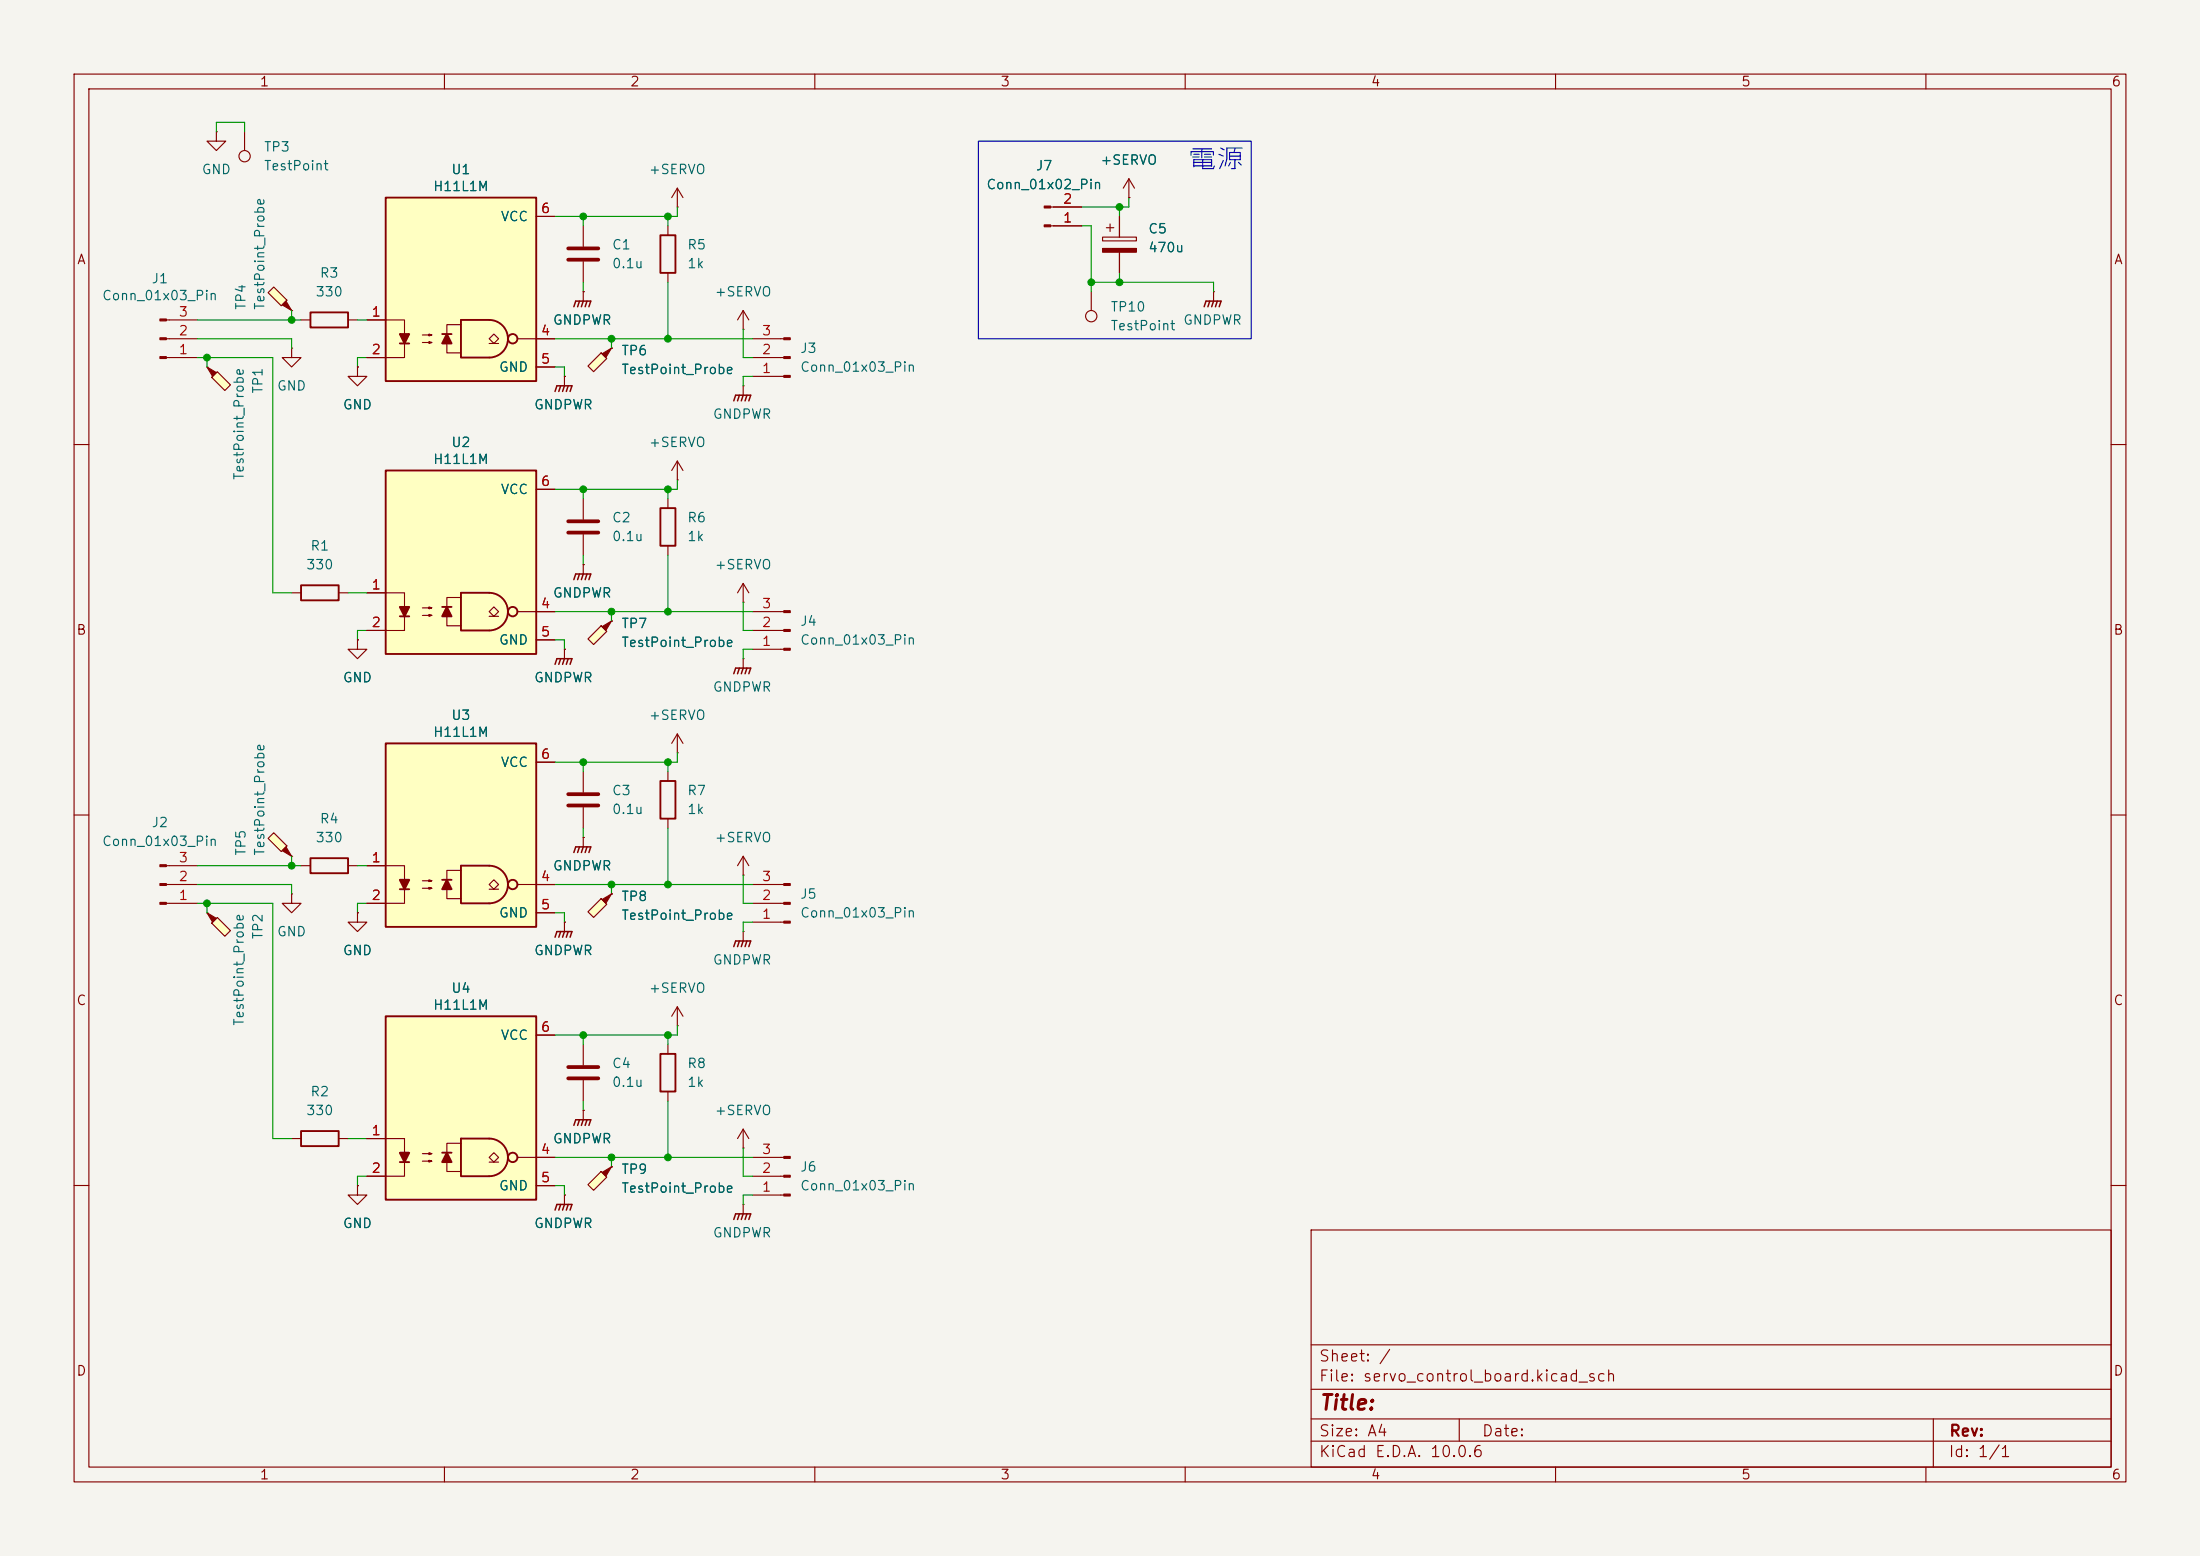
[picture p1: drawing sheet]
<svg xmlns="http://www.w3.org/2000/svg" width="297mm" height="210mm" viewBox="0 0 297 210" stroke-linecap="round" stroke-linejoin="round" font-family="sans-serif">
<path d="M0 0h297v210h-297z" fill="#f5f4ef" stroke="#f5f4ef" stroke-width=".14"/>
<g fill="none" stroke="#840000" stroke-width=".15">
<path d="M10 10h277v190h-277zM12 12h273v186h-273zM60 10v2M110 10v2M160 10v2M210 10v2M260 10v2M78.7 39.4h.1M78.7 39.4v1.2M76.2 50.8h.1M76.2 50.8v1.3M10 60h2"/>
<path d="M285 60h2M10 110h2M285 110h2M10 160h2M177 166h108v32h-108zM285 160h2M60 198v2M110 198v2M160 198v2M177 194.5h108M177 191.5h108M177 187.5h108"/>
<path d="M177 181.5h108M197 191.5v3M210 198v2M260 198v2M261 191.5v6.5"/>
</g>
<path d="M74.9 52.8l.3-.7h2l-.2 .7M75.7 52.1l-.3 .7M76.2 52.1l-.3 .7M76.7 52.1l-.2 .7M77.5 41.4l.2-.8h2.1l-.3 .8M78.2 40.6l-.2 .8M78.7 40.6l-.2 .8M79.2 40.6l-.2 .8" fill="none" stroke="#840000" stroke-width=".2"/>
<path d="M81.2 47.6l.7 .8-1.8 1.8-.7-.8z" fill="#ffffc2"/>
<g fill="#840000" stroke="#840000" stroke-width=".15">
<path d="M81.3 47.8l1.2-.8-.7 1.3z"/>
<path d="M105.8 87.5h.9v.3h-.9z"/>
<path d="M105.8 85h.9v.2h-.9z"/>
<path d="M105.8 82.4h.9v.3h-.9z"/>
<path d="M105.8 50.7h.9v.2h-.9z"/>
<path d="M105.8 48.1h.9v.3h-.9z"/>
<path d="M105.8 45.6h.9v.2h-.9z"/>
</g>
<g fill="none" stroke="#840000" stroke-width=".15">
<path d="M78.7 30.5v2.8M78.7 35.3v2.8M90.2 30.5v1.3M90.2 36.8v1.3M81.2 47.6l.7 .8-1.8 1.8-.7-.8zM82.5 47h.1M100.3 44.5h.1M100.3 52.1h.1M100.3 41.9v2.6M100.3 52.1v1.2M100.3 41.9l-.7 1.3M100.3 41.9l.8 1.3"/>
<path d="M101.6 50.8h4.2M101.6 48.3h4.2M101.6 45.7h4.2M90.2 67.3v1.3M90.2 73.7v1.2M91.4 64.8h.1M91.4 62.2l-.7 1.3M91.4 62.2l.8 1.3M91.4 62.2v2.6M100.3 78.7v2.6M100.3 78.7l-.7 1.3M100.3 78.7l.8 1.3"/>
<path d="M76.2 87.6h.1M76.2 87.6v1.3M100.3 88.9h.1M100.3 81.3h.1M100.3 88.9v1.3M101.6 87.6h4.2M101.6 85.1h4.2M101.6 82.6h4.2M39.4 120.7v1.2h1.2l-1.2 1.3-1.3-1.3h1.3M39.4 120.7h.1M48.3 123.2v1.3h1.2l-1.2 1.2-1.3-1.2h1.3M48.3 123.2h.1"/>
<path d="M39.4 153.7h1.2M45.7 153.7h1.3"/>
</g>
<path d="M99.1 54.1l.2-.8h2l-.2 .8M99.8 53.3l-.2 .8M100.3 53.3l-.2 .8M100.8 53.3l-.2 .8M74.9 89.7l.3-.8h2l-.2 .8M75.7 88.9l-.3 .8M76.2 88.9l-.3 .8M76.7 88.9l-.2 .8M99.1 90.9l.2-.7h2l-.2 .7M99.8 90.2l-.2 .7M100.3 90.2l-.2 .7M100.8 90.2l-.2 .7" fill="none" stroke="#840000" stroke-width=".2"/>
<path d="M89.2 31.8h2v5h-2zM89.2 68.6h2v5.1h-2zM40.6 152.7h5.1v2h-5.1z" fill="none" stroke="#840000" stroke-width=".25"/>
<path d="M76.7 35.1h4.1M76.7 33.5h4.1" fill="none" stroke="#840000" stroke-width=".51"/>
<path d="M28.6 124.6l.7-.8 1.8 1.8-.7 .8z" fill="#ffffc2"/>
<path d="M27.9 123.2l1.3 .8-.5 .5z" fill="#840000" stroke="#840000" stroke-width=".15"/>
<path d="M27.9 123.2h.1M28.6 124.6l.7-.8 1.8 1.8-.7 .8zM48.3 160v1.3h1.2l-1.2 1.3-1.3-1.3h1.3M48.3 160h.1" fill="none" stroke="#840000" stroke-width=".15"/>
<path d="M52.1 137.2h20.3v24.7h-20.3z" fill="#ffffc2"/>
<g fill="none" stroke="#840000" stroke-width=".25">
<path d="M41.9 42.2h5.1v2h-5.1zM52.1 137.2h20.3v24.7h-20.3zM54 156.8h1.2M59.7 155.6h1.3M62.2 153.7h3.8a2.54 2.54 0 0 1 2.6 2.5 2.54 2.54 0 0 1-2.6 2.6h-3.8z"/>
<circle cx="69.2" cy="156.2" r=".63"/>
</g>
<g fill="none" stroke="#840000" stroke-width=".15">
<path d="M29.2 17.8v1.3h1.3l-1.3 1.2-1.3-1.2h1.3M29.2 17.8h.1M40.6 43.2h1.3M47 43.2h1.3M78.7 113h.1M78.7 113v1.3M101.6 119.4h4.2M72.4 139.7h2.5M76.2 124.5h.1M76.2 124.5v1.2M101.6 124.5h4.2M101.6 121.9h4.2"/>
<path d="M49.5 153.7h5.1v5.1h-5.1M57 155.7h1.3l-.4 .1v-.2l.4 .1M57 156.7h1.3l-.4 .1v-.2l.4 .1M62.2 154.3h-1.9v3.8h1.9M66 156.2l.7-.6 .6 .6-.6 .6zM66 156.8h1.3M69.8 156.2h5.1M78.7 149.9h.1M78.7 141v2.8M78.7 145.8v2.8M78.7 149.9v1.2M72.4 160h2.5"/>
<path d="M76.2 161.3h.1M76.2 161.3v1.3"/>
</g>
<g fill="#840000" stroke="#840000" stroke-width=".25">
<path d="M54 155.6h1.2l-.6 1.2z"/>
<path d="M60.3 155.6l.7 1.2h-1.3z"/>
</g>
<g fill="none" stroke="#840000" stroke-width=".2">
<path d="M77.5 115.1l.2-.8h2.1l-.3 .8M78.2 114.3l-.2 .8M78.7 114.3l-.2 .8M79.2 114.3l-.2 .8M74.9 126.5l.3-.8h2l-.2 .8M75.7 125.7l-.3 .8M76.2 125.7l-.3 .8M76.7 125.7l-.2 .8M77.5 151.9l.2-.8h2.1l-.3 .8M78.2 151.1l-.2 .8M78.7 151.1l-.2 .8M79.2 151.1l-.2 .8"/>
<path d="M74.9 163.3l.3-.7h2l-.2 .7M75.7 162.6l-.3 .7M76.2 162.6l-.3 .7M76.7 162.6l-.2 .7"/>
</g>
<path d="M76.7 145.5h4.1M76.7 144h4.1" fill="none" stroke="#840000" stroke-width=".51"/>
<g fill="#840000" stroke="#840000" stroke-width=".15">
<path d="M105.8 124.3h.9v.3h-.9z"/>
<path d="M105.8 121.8h.9v.2h-.9z"/>
<path d="M105.8 119.3h.9v.2h-.9z"/>
</g>
<path d="M37 38.7l1.7 1.8-.7 .8-1.8-1.8z" fill="#ffffc2"/>
<path d="M38.6 40.6l.8 1.3-1.3-.8z" fill="#840000" stroke="#840000" stroke-width=".15"/>
<path d="M37 38.7l1.7 1.8-.7 .8-1.8-1.8zM39.4 41.9h.1" fill="none" stroke="#840000" stroke-width=".15"/>
<path d="M52.1 26.7h20.3v24.7h-20.3z" fill="#ffffc2"/>
<g fill="none" stroke="#840000" stroke-width=".25">
<path d="M52.1 26.7h20.3v24.7h-20.3zM54 46.4h1.2M59.7 45.1h1.3M62.2 43.2h3.8a2.54 2.54 0 0 1 2.6 2.5 2.54 2.54 0 0 1-2.6 2.6h-3.8z"/>
<circle cx="69.2" cy="45.7" r=".63"/>
</g>
<g fill="none" stroke="#840000" stroke-width=".15">
<path d="M33 17.8v2.5M72.4 29.2h2.5M22.5 45.7h4.2M22.5 43.2h4.2M22.5 48.3h4.2M49.5 43.2h5.1v5.1h-5.1M57 45.2h1.3l-.4 .1v-.2l.4 .1M57 46.2h1.3l-.4 .2v-.3l.4 .1M62.2 43.8h-1.9v3.8h1.9M66 45.7l.7-.6 .6 .6-.6 .7zM66 46.4h1.3M69.8 45.7h5.1"/>
<path d="M72.4 49.5h2.5"/>
<circle cx="33" cy="21.1" r=".76"/>
</g>
<g fill="#840000" stroke="#840000" stroke-width=".25">
<path d="M54 45.1h1.2l-.6 1.3z"/>
<path d="M60.3 45.1l.7 1.3h-1.3z"/>
</g>
<g fill="#840000" stroke="#840000" stroke-width=".15">
<path d="M21.6 48.1h.9v.3h-.9z"/>
<path d="M21.6 45.6h.9v.2h-.9z"/>
<path d="M21.6 43.1h.9v.2h-.9z"/>
</g>
<path d="M29.3 50.2l1.8 1.7-.7 .8-1.8-1.8z" fill="#ffffc2"/>
<g fill="#840000" stroke="#840000" stroke-width=".15">
<path d="M27.9 49.5l1.3 .8-.5 .5z"/>
<path d="M105.8 161.2h.9v.2h-.9z"/>
<path d="M105.8 158.6h.9v.3h-.9z"/>
<path d="M105.8 156.1h.9v.2h-.9z"/>
</g>
<g fill="none" stroke="#840000" stroke-width=".15">
<path d="M27.9 49.5h.1M29.3 50.2l1.8 1.7-.7 .8-1.8-1.8zM39.4 47v1.3h1.2l-1.2 1.2-1.3-1.2h1.3M39.4 47h.1M48.3 49.5v1.3h1.2l-1.2 1.3-1.3-1.3h1.3M48.3 49.5h.1M100.3 154.9h.1M100.3 152.4v2.5M100.3 152.4l-.7 1.3M100.3 152.4l.8 1.3M101.6 158.8h4.2M101.6 156.2h4.2"/>
<path d="M100.3 162.6h.1M100.3 162.6v1.2M101.6 161.3h4.2"/>
</g>
<path d="M99.1 164.6l.2-.8h2l-.2 .8M99.8 163.8l-.2 .8M100.3 163.8l-.2 .8M100.8 163.8l-.2 .8" fill="none" stroke="#840000" stroke-width=".2"/>
<path d="M81.2 84.5l.7 .7-1.8 1.8-.7-.8z" fill="#ffffc2"/>
<path d="M81.3 84.6l1.2-.8-.7 1.3z" fill="#840000" stroke="#840000" stroke-width=".15"/>
<path d="M81.2 84.5l.7 .7-1.8 1.8-.7-.8zM82.5 83.8h.1M91.4 99.1l-.7 1.2M91.4 99.1l.8 1.2M91.4 99.1v2.5M78.7 104.1v2.8M78.7 109v2.8M90.2 104.1v1.3M90.2 110.5v1.3M91.4 101.6h.1M100.3 125.7h.1M100.3 125.7v1.3" fill="none" stroke="#840000" stroke-width=".15"/>
<path d="M99.1 127.8l.2-.8h2l-.2 .8M99.8 127l-.2 .8M100.3 127l-.2 .8M100.8 127l-.2 .8" fill="none" stroke="#840000" stroke-width=".2"/>
<path d="M89.2 105.4h2v5.1h-2z" fill="none" stroke="#840000" stroke-width=".25"/>
<path d="M76.7 108.7h4.1M76.7 107.2h4.1" fill="none" stroke="#840000" stroke-width=".51"/>
<path d="M81.2 158.1l.7 .8-1.8 1.8-.7-.8z" fill="#ffffc2"/>
<path d="M81.3 158.2l1.2-.7-.7 1.3z" fill="#840000" stroke="#840000" stroke-width=".15"/>
<path d="M100.3 118.1h.1M100.3 115.6l-.7 1.2M100.3 115.6l.8 1.2M100.3 115.6v2.5M91.4 138.4h.1M91.4 135.9l-.7 1.3M91.4 135.9l.8 1.3M91.4 135.9v2.5M81.2 158.1l.7 .8-1.8 1.8-.7-.8zM82.5 157.5h.1M90.2 141v1.2M90.2 147.3v1.3" fill="none" stroke="#840000" stroke-width=".15"/>
<path d="M89.2 142.2h2v5.1h-2z" fill="none" stroke="#840000" stroke-width=".25"/>
<path d="M81.2 121.3l.7 .7-1.8 1.8-.7-.7z" fill="#ffffc2"/>
<g fill="#840000" stroke="#840000" stroke-width=".15">
<path d="M81.3 121.4l1.2-.7-.7 1.2z"/>
<path d="M21.6 121.8h.9v.2h-.9z"/>
<path d="M21.6 119.3h.9v.2h-.9z"/>
<path d="M21.6 116.7h.9v.3h-.9z"/>
<path d="M148.8 33.5h4.6v.5h-4.6z"/>
<path d="M141 30.4h.8v.2h-.8z"/>
<path d="M141 27.8h.8v.3h-.8z"/>
</g>
<g fill="none" stroke="#840000" stroke-width=".15">
<path d="M141.8 30.5h4.2M141.8 27.9h4.2M147.3 39.4v2.5M148.8 32h4.6v.5h-4.6zM149.4 30.7h1M149.9 30.2v1M151.1 29.2v2.8M151.1 34v2.8M78.7 76.2h.1M78.7 67.3v2.8M78.7 72.1v2.8M78.7 76.2v1.3"/>
<path d="M39.4 80h1.2M45.7 80h1.3M48.3 86.4v1.2h1.2l-1.2 1.3-1.3-1.3h1.3M48.3 86.4h.1M22.5 119.4h4.2M22.5 116.8h4.2M22.5 121.9h4.2M81.2 121.3l.7 .7-1.8 1.8-.7-.7zM82.5 120.7h.1"/>
<circle cx="147.3" cy="42.7" r=".76"/>
</g>
<path d="M76.7 71.9h4.1M76.7 70.4h4.1" fill="none" stroke="#840000" stroke-width=".51"/>
<path d="M77.5 78.2l.2-.7h2.1l-.3 .7M78.2 77.5l-.2 .7M78.7 77.5l-.2 .7M79.2 77.5l-.2 .7" fill="none" stroke="#840000" stroke-width=".2"/>
<path d="M40.6 79h5.1v2h-5.1z" fill="none" stroke="#840000" stroke-width=".25"/>
<path d="M52.1 63.5h20.3v24.8h-20.3z" fill="#ffffc2"/>
<g fill="none" stroke="#840000" stroke-width=".25">
<path d="M52.1 63.5h20.3v24.8h-20.3zM54 83.2h1.2M59.7 81.9h1.3M62.2 80h3.8a2.54 2.54 0 0 1 2.6 2.6 2.54 2.54 0 0 1-2.6 2.5h-3.8z"/>
<circle cx="69.2" cy="82.5" r=".63"/>
</g>
<path d="M163.8 39.4h.1M163.8 39.4v1.2M72.4 66h2.5M49.5 80h5.1v5.1h-5.1M57 82h1.3l-.4 .2v-.3l.4 .1M57 83.1h1.3l-.4 .1v-.3l.4 .2M62.2 80.6h-1.9v3.9h1.9M66 82.6l.7-.7 .6 .7-.6 .6zM66 83.2h1.3M69.8 82.6h5.1M72.4 86.4h2.5" fill="none" stroke="#840000" stroke-width=".15"/>
<g fill="#840000" stroke="#840000" stroke-width=".25">
<path d="M54 81.9h1.2l-.6 1.3z"/>
<path d="M60.3 81.9l.7 1.3h-1.3z"/>
</g>
<path d="M162.6 41.4l.2-.8h2l-.2 .8M163.3 40.6l-.2 .8M163.8 40.6l-.2 .8M164.3 40.6l-.2 .8" fill="none" stroke="#840000" stroke-width=".2"/>
<path d="M52.1 100.3h20.3v24.8h-20.3z" fill="#ffffc2"/>
<g fill="none" stroke="#840000" stroke-width=".25">
<path d="M41.9 115.8h5.1v2.1h-5.1zM52.1 100.3h20.3v24.8h-20.3zM59.7 118.7h1.3M62.2 116.8h3.8a2.54 2.54 0 0 1 2.6 2.6 2.54 2.54 0 0 1-2.6 2.5h-3.8zM54 120h1.2"/>
<circle cx="69.2" cy="119.4" r=".63"/>
</g>
<g fill="none" stroke="#840000" stroke-width=".15">
<path d="M91.4 27.9h.1M91.4 25.4l-.7 1.3M91.4 25.4l.8 1.3M91.4 25.4v2.5M152.4 26.7h.1M152.4 24.1l-.8 1.3M152.4 24.1l.8 1.3M152.4 24.1v2.6M40.6 116.8h1.3M47 116.8h1.3M49.5 116.8h5.1v5.1h-5.1M57 118.9h1.3l-.4 .1v-.3l.4 .2"/>
<path d="M57 119.9h1.3l-.4 .1v-.2l.4 .1M62.2 117.5h-1.9v3.8h1.9M66 119.4l.7-.7 .6 .7-.6 .6zM69.8 119.4h5.1M72.4 102.9h2.5M66 120h1.3M72.4 123.2h2.5"/>
</g>
<g fill="#840000" stroke="#840000" stroke-width=".25">
<path d="M54 118.7h1.2l-.6 1.3z"/>
<path d="M60.3 118.7l.7 1.3h-1.3z"/>
</g>
<path d="M36.2 113.2l.8-.8 1.7 1.8-.7 .7z" fill="#ffffc2"/>
<path d="M38.6 114.3l.8 1.3-1.3-.8z" fill="#840000" stroke="#840000" stroke-width=".15"/>
<g fill="none" stroke="#840000" stroke-width=".15">
<path d="M72.4 29.2h2.5M78.7 39.4h.1M142.2 30.5h3.8M142.2 27.9h3.8M151.1 29.2v2.8M151.1 34v2.8M152.4 26.7h.1M48.3 49.5h.1M49.5 43.2h2.6M49.5 48.3h2.6M72.4 45.7h2.5M72.4 49.5h2.5"/>
<path d="M76.2 50.8h.1M82.5 47h.1M72.4 66h2.5M78.7 76.2h.1M48.3 86.4h.1M49.5 80h2.6M49.5 85.1h2.6M72.4 82.6h2.5M72.4 86.4h2.5M76.2 87.6h.1M82.5 83.8h.1M36.2 113.2l.8-.8 1.7 1.8-.7 .7z"/>
<path d="M39.4 115.6h.1M49.5 116.8h2.6M72.4 119.4h2.5M72.4 102.9h2.5M78.7 113h.1M48.3 123.2h.1M49.5 121.9h2.6M72.4 123.2h2.5M72.4 139.7h2.5M76.2 124.5h.1M82.5 120.7h.1M49.5 153.7h2.6"/>
<path d="M49.5 158.8h2.6M72.4 156.2h2.5M78.7 149.9h.1M82.5 157.5h.1M48.3 160h.1M72.4 160h2.5M76.2 161.3h.1"/>
</g>
<g fill="none" stroke="#009600" stroke-width=".15">
<path d="M29.2 17.8v-1.3h3.8v1.3M78.7 29.2v1.3M78.7 38.1v1.3M90.2 29.2v1.3M90.2 38.1v7.6M91.4 27.9v1.3h-16.5M146 30.5h1.3v8.9M147.3 38.1h16.5v1.3M151.1 27.9v1.3M151.1 36.8v1.3M152.4 26.7v1.2h-6.4M26.7 45.7h12.7v1.3"/>
<path d="M26.7 48.3h10.1v31.7h2.6M26.7 43.2h13.9M27.9 48.3v1.2M39.4 41.9v1.3M48.3 43.2h1.2M49.5 48.3h-1.2v1.2M74.9 45.7h26.7M74.9 49.5h1.3v1.3M82.5 45.7v1.3M100.3 44.5v3.8h1.3M101.6 50.8h-1.3v1.3M78.7 66v1.3"/>
<path d="M78.7 74.9v1.3M90.2 66v1.3M90.2 74.9v7.7M91.4 64.8v1.2h-16.5M47 80h2.5M49.5 85.1h-1.2v1.3M74.9 82.6h26.7M74.9 86.4h1.3v1.2M82.5 82.6v1.2M100.3 81.3v3.8h1.3M101.6 87.6h-1.3v1.3M26.7 119.4h12.7v1.3"/>
<path d="M26.7 116.8h13.9M39.4 115.6v1.2M48.3 116.8h1.2M74.9 119.4h26.7M78.7 102.9v1.2M78.7 111.8v1.2M82.5 119.4v1.3M90.2 102.9v1.2M90.2 111.8v7.6M91.4 101.6v1.3h-16.5M100.3 118.1v3.8h1.3M26.7 121.9h10.1v31.8h2.6"/>
<path d="M27.9 121.9v1.3M49.5 121.9h-1.2v1.3M74.9 123.2h1.3v1.3M78.7 139.7v1.3M90.2 139.7v1.3M91.4 138.4v1.3h-16.5M101.6 124.5h-1.3v1.2M47 153.7h2.5M49.5 158.8h-1.2v1.2M74.9 156.2h26.7M78.7 148.6v1.3M82.5 156.2v1.3"/>
<path d="M90.2 148.6v7.6M100.3 154.9v3.9h1.3M74.9 160h1.3v1.3M101.6 161.3h-1.3v1.3"/>
</g>
<path d="M132.1 19.1h36.8v26.6h-36.8z" fill="none" stroke="#0000c2" stroke-width=".15"/>
<g fill="#009600" stroke="#009600" stroke-width=".14">
<circle cx="151.1" cy="27.9" r=".46"/>
<circle cx="151.1" cy="38.1" r=".46"/>
<circle cx="147.3" cy="38.1" r=".46"/>
<circle cx="90.2" cy="45.7" r=".46"/>
<circle cx="78.7" cy="102.9" r=".46"/>
<circle cx="39.4" cy="116.8" r=".46"/>
<circle cx="78.7" cy="66" r=".46"/>
<circle cx="27.9" cy="121.9" r=".46"/>
<circle cx="78.7" cy="139.7" r=".46"/>
<circle cx="90.2" cy="139.7" r=".46"/>
<circle cx="78.7" cy="29.2" r=".46"/>
<circle cx="82.5" cy="82.6" r=".46"/>
<circle cx="90.2" cy="82.6" r=".46"/>
<circle cx="90.2" cy="29.2" r=".46"/>
<circle cx="90.2" cy="66" r=".46"/>
<circle cx="82.5" cy="45.7" r=".46"/>
<circle cx="82.5" cy="119.4" r=".46"/>
<circle cx="90.2" cy="119.4" r=".46"/>
<circle cx="82.5" cy="156.2" r=".46"/>
<circle cx="90.2" cy="156.2" r=".46"/>
<circle cx="90.2" cy="102.9" r=".46"/>
<circle cx="27.9" cy="48.3" r=".46"/>
<circle cx="39.4" cy="43.2" r=".46"/>
</g>
<text font-size="2.5" fill="#0000c2" x="160.3" y="23.5">電源</text>
<text font-size="2" fill="#840000" x="178" y="190.8">Title:</text>
<g font-size="1.5" fill="#840000">
<text x="178" y="184.1">Sheet: /</text>
<text x="178" y="186.8">File: servo_control_board.kicad_sch</text>
<text x="178" y="197">KiCad E.D.A. 10.0.6</text>
<text x="178" y="194.2">Size: A4</text>
<text x="200" y="194.2">Date:</text>
<text x="263" y="197">Id: 1/1</text>
<text x="263" y="194.2">Rev:</text>
</g>
<g font-size="1.3" fill="#840000">
<text x="35" y="12">1</text>
<text x="85" y="12">2</text>
<text x="135" y="12">3</text>
<text x="185" y="12">4</text>
<text x="235" y="12">5</text>
<text x="285" y="12">6</text>
<text x="10.3" y="36">A</text>
<text x="285.3" y="36">A</text>
<text x="10.2" y="86">B</text>
<text x="285.2" y="86">B</text>
<text x="10.2" y="136">C</text>
<text x="285.2" y="136">C</text>
<text x="10.2" y="186">D</text>
<text x="285.2" y="186">D</text>
<text x="35" y="200">1</text>
<text x="85" y="200">2</text>
<text x="135" y="200">3</text>
<text x="185" y="200">4</text>
<text x="235" y="200">5</text>
<text x="285" y="200">6</text>
</g>
<g font-size="1.3" fill="#006464">
<text x="27.1" y="23.8">GND</text>
<text x="35.5" y="20.8">TP3</text>
<text x="35.5" y="23.3">TestPoint</text>
<text x="60.8" y="23.8">U1</text>
<text x="87.5" y="23.8">+SERVO</text>
<text x="139.8" y="23.3">J7</text>
<text x="148.5" y="22.6">+SERVO</text>
<text x="58.4" y="26.1">H11L1M</text>
<text x="133.1" y="25.9">Conn_01x02_Pin</text>
<text x="67.5" y="30.2">VCC</text>
<text x="82.5" y="34">C1</text>
<text x="92.7" y="34">R5</text>
<text x="154.9" y="31.8">C5</text>
<text x="154.9" y="34.4">470u</text>
<text x="13.7" y="40.8">Conn_01x03_Pin</text>
<text x="20.4" y="38.6">J1</text>
<text x="33.5" y="41.9" transform="rotate(-90 33.5 41.9)">TP4</text>
<text x="36" y="41.9" transform="rotate(-90 36 41.9)">TestPoint_Probe</text>
<text x="42.5" y="40.3">330</text>
<text x="43.1" y="37.8">R3</text>
<text x="82.5" y="36.5">0.1u</text>
<text x="92.7" y="36.5">1k</text>
<text x="96.4" y="40.3">+SERVO</text>
<text x="74.6" y="44.1">GNDPWR</text>
<text x="107.9" y="48">J3</text>
<text x="149.8" y="42.4">TP10</text>
<text x="149.8" y="44.9">TestPoint</text>
<text x="159.6" y="44.1">GNDPWR</text>
<text x="35.8" y="53.2" transform="rotate(-90 35.8 53.2)">TP1</text>
<text x="37.3" y="53">GND</text>
<text x="67.3" y="50.5">GND</text>
<text x="83.8" y="48.3">TP6</text>
<text x="83.8" y="50.8">TestPoint_Probe</text>
<text x="107.9" y="50.5">Conn_01x03_Pin</text>
<text x="46.2" y="55.6">GND</text>
<text x="72" y="55.6">GNDPWR</text>
<text x="96.1" y="56.8">GNDPWR</text>
<text x="33.2" y="64.9" transform="rotate(-90 33.2 64.9)">TestPoint_Probe</text>
<text x="58.4" y="62.9">H11L1M</text>
<text x="60.8" y="60.7">U2</text>
<text x="87.5" y="60.7">+SERVO</text>
<text x="67.5" y="67">VCC</text>
<text x="82.5" y="70.8">C2</text>
<text x="92.7" y="70.8">R6</text>
<text x="41.2" y="77.2">330</text>
<text x="41.8" y="74.6">R1</text>
<text x="82.5" y="73.4">0.1u</text>
<text x="92.7" y="73.4">1k</text>
<text x="96.4" y="77.2">+SERVO</text>
<text x="74.6" y="81">GNDPWR</text>
<text x="67.3" y="87.3">GND</text>
<text x="83.8" y="85.1">TP7</text>
<text x="83.8" y="87.6">TestPoint_Probe</text>
<text x="107.9" y="84.8">J4</text>
<text x="107.9" y="87.3">Conn_01x03_Pin</text>
<text x="46.2" y="92.4">GND</text>
<text x="72" y="92.4">GNDPWR</text>
<text x="96.1" y="93.7">GNDPWR</text>
<text x="58.4" y="99.8">H11L1M</text>
<text x="60.8" y="97.5">U3</text>
<text x="87.5" y="97.5">+SERVO</text>
<text x="67.5" y="103.8">VCC</text>
<text x="82.5" y="107.6">C3</text>
<text x="92.7" y="107.6">R7</text>
<text x="20.4" y="112">J2</text>
<text x="42.5" y="114">330</text>
<text x="43.1" y="111.5">R4</text>
<text x="82.5" y="110.2">0.1u</text>
<text x="92.7" y="110.2">1k</text>
<text x="96.4" y="114">+SERVO</text>
<text x="13.7" y="114.5">Conn_01x03_Pin</text>
<text x="33.5" y="115.6" transform="rotate(-90 33.5 115.6)">TP5</text>
<text x="36" y="115.6" transform="rotate(-90 36 115.6)">TestPoint_Probe</text>
<text x="74.6" y="117.8">GNDPWR</text>
<text x="67.3" y="124.2">GND</text>
<text x="83.8" y="121.9">TP8</text>
<text x="83.8" y="124.5">TestPoint_Probe</text>
<text x="107.9" y="121.6">J5</text>
<text x="107.9" y="124.2">Conn_01x03_Pin</text>
<text x="35.8" y="126.9" transform="rotate(-90 35.8 126.9)">TP2</text>
<text x="37.3" y="126.7">GND</text>
<text x="46.2" y="129.2">GND</text>
<text x="72" y="129.2">GNDPWR</text>
<text x="96.1" y="130.5">GNDPWR</text>
<text x="58.4" y="136.6">H11L1M</text>
<text x="60.8" y="134.3">U4</text>
<text x="87.5" y="134.3">+SERVO</text>
<text x="33.2" y="138.5" transform="rotate(-90 33.2 138.5)">TestPoint_Probe</text>
<text x="67.5" y="140.7">VCC</text>
<text x="41.8" y="148.3">R2</text>
<text x="82.5" y="144.5">C4</text>
<text x="82.5" y="147">0.1u</text>
<text x="92.7" y="144.5">R8</text>
<text x="92.7" y="147">1k</text>
<text x="41.2" y="150.8">330</text>
<text x="74.6" y="154.6">GNDPWR</text>
<text x="96.4" y="150.8">+SERVO</text>
<text x="67.3" y="161">GND</text>
<text x="83.8" y="158.8">TP9</text>
<text x="83.8" y="161.3">TestPoint_Probe</text>
<text x="107.9" y="158.4">J6</text>
<text x="107.9" y="161">Conn_01x03_Pin</text>
<text x="46.2" y="166.1">GND</text>
<text x="72" y="166.1">GNDPWR</text>
<text x="96.1" y="167.3">GNDPWR</text>
</g>
<g font-size="1.3" fill="#a90000">
<text x="72.9" y="29.1">6</text>
<text x="143.4" y="27.8">2</text>
<text x="143.4" y="30.3">1</text>
<text x="24" y="45.6">2</text>
<text x="24" y="43">3</text>
<text x="50.1" y="43">1</text>
<text x="72.9" y="45.6">4</text>
<text x="102.8" y="45.6">3</text>
<text x="24" y="48.1">1</text>
<text x="50.1" y="48.1">2</text>
<text x="72.9" y="49.4">5</text>
<text x="102.8" y="50.7">1</text>
<text x="102.8" y="48.1">2</text>
<text x="72.9" y="65.9">6</text>
<text x="50.1" y="79.9">1</text>
<text x="72.9" y="82.4">4</text>
<text x="102.8" y="82.4">3</text>
<text x="50.1" y="85">2</text>
<text x="72.9" y="86.2">5</text>
<text x="102.8" y="87.5">1</text>
<text x="102.8" y="85">2</text>
<text x="72.9" y="102.7">6</text>
<text x="24" y="119.2">2</text>
<text x="24" y="116.7">3</text>
<text x="50.1" y="116.7">1</text>
<text x="72.9" y="119.2">4</text>
<text x="102.8" y="119.2">3</text>
<text x="24" y="121.8">1</text>
<text x="50.1" y="121.8">2</text>
<text x="72.9" y="123.1">5</text>
<text x="102.8" y="124.3">1</text>
<text x="102.8" y="121.8">2</text>
<text x="72.9" y="139.6">6</text>
<text x="50.1" y="153.5">1</text>
<text x="50.1" y="158.6">2</text>
<text x="72.9" y="156.1">4</text>
<text x="72.9" y="159.9">5</text>
<text x="102.8" y="161.2">1</text>
<text x="102.8" y="158.6">2</text>
<text x="102.8" y="156.1">3</text>
</g>
</svg>
